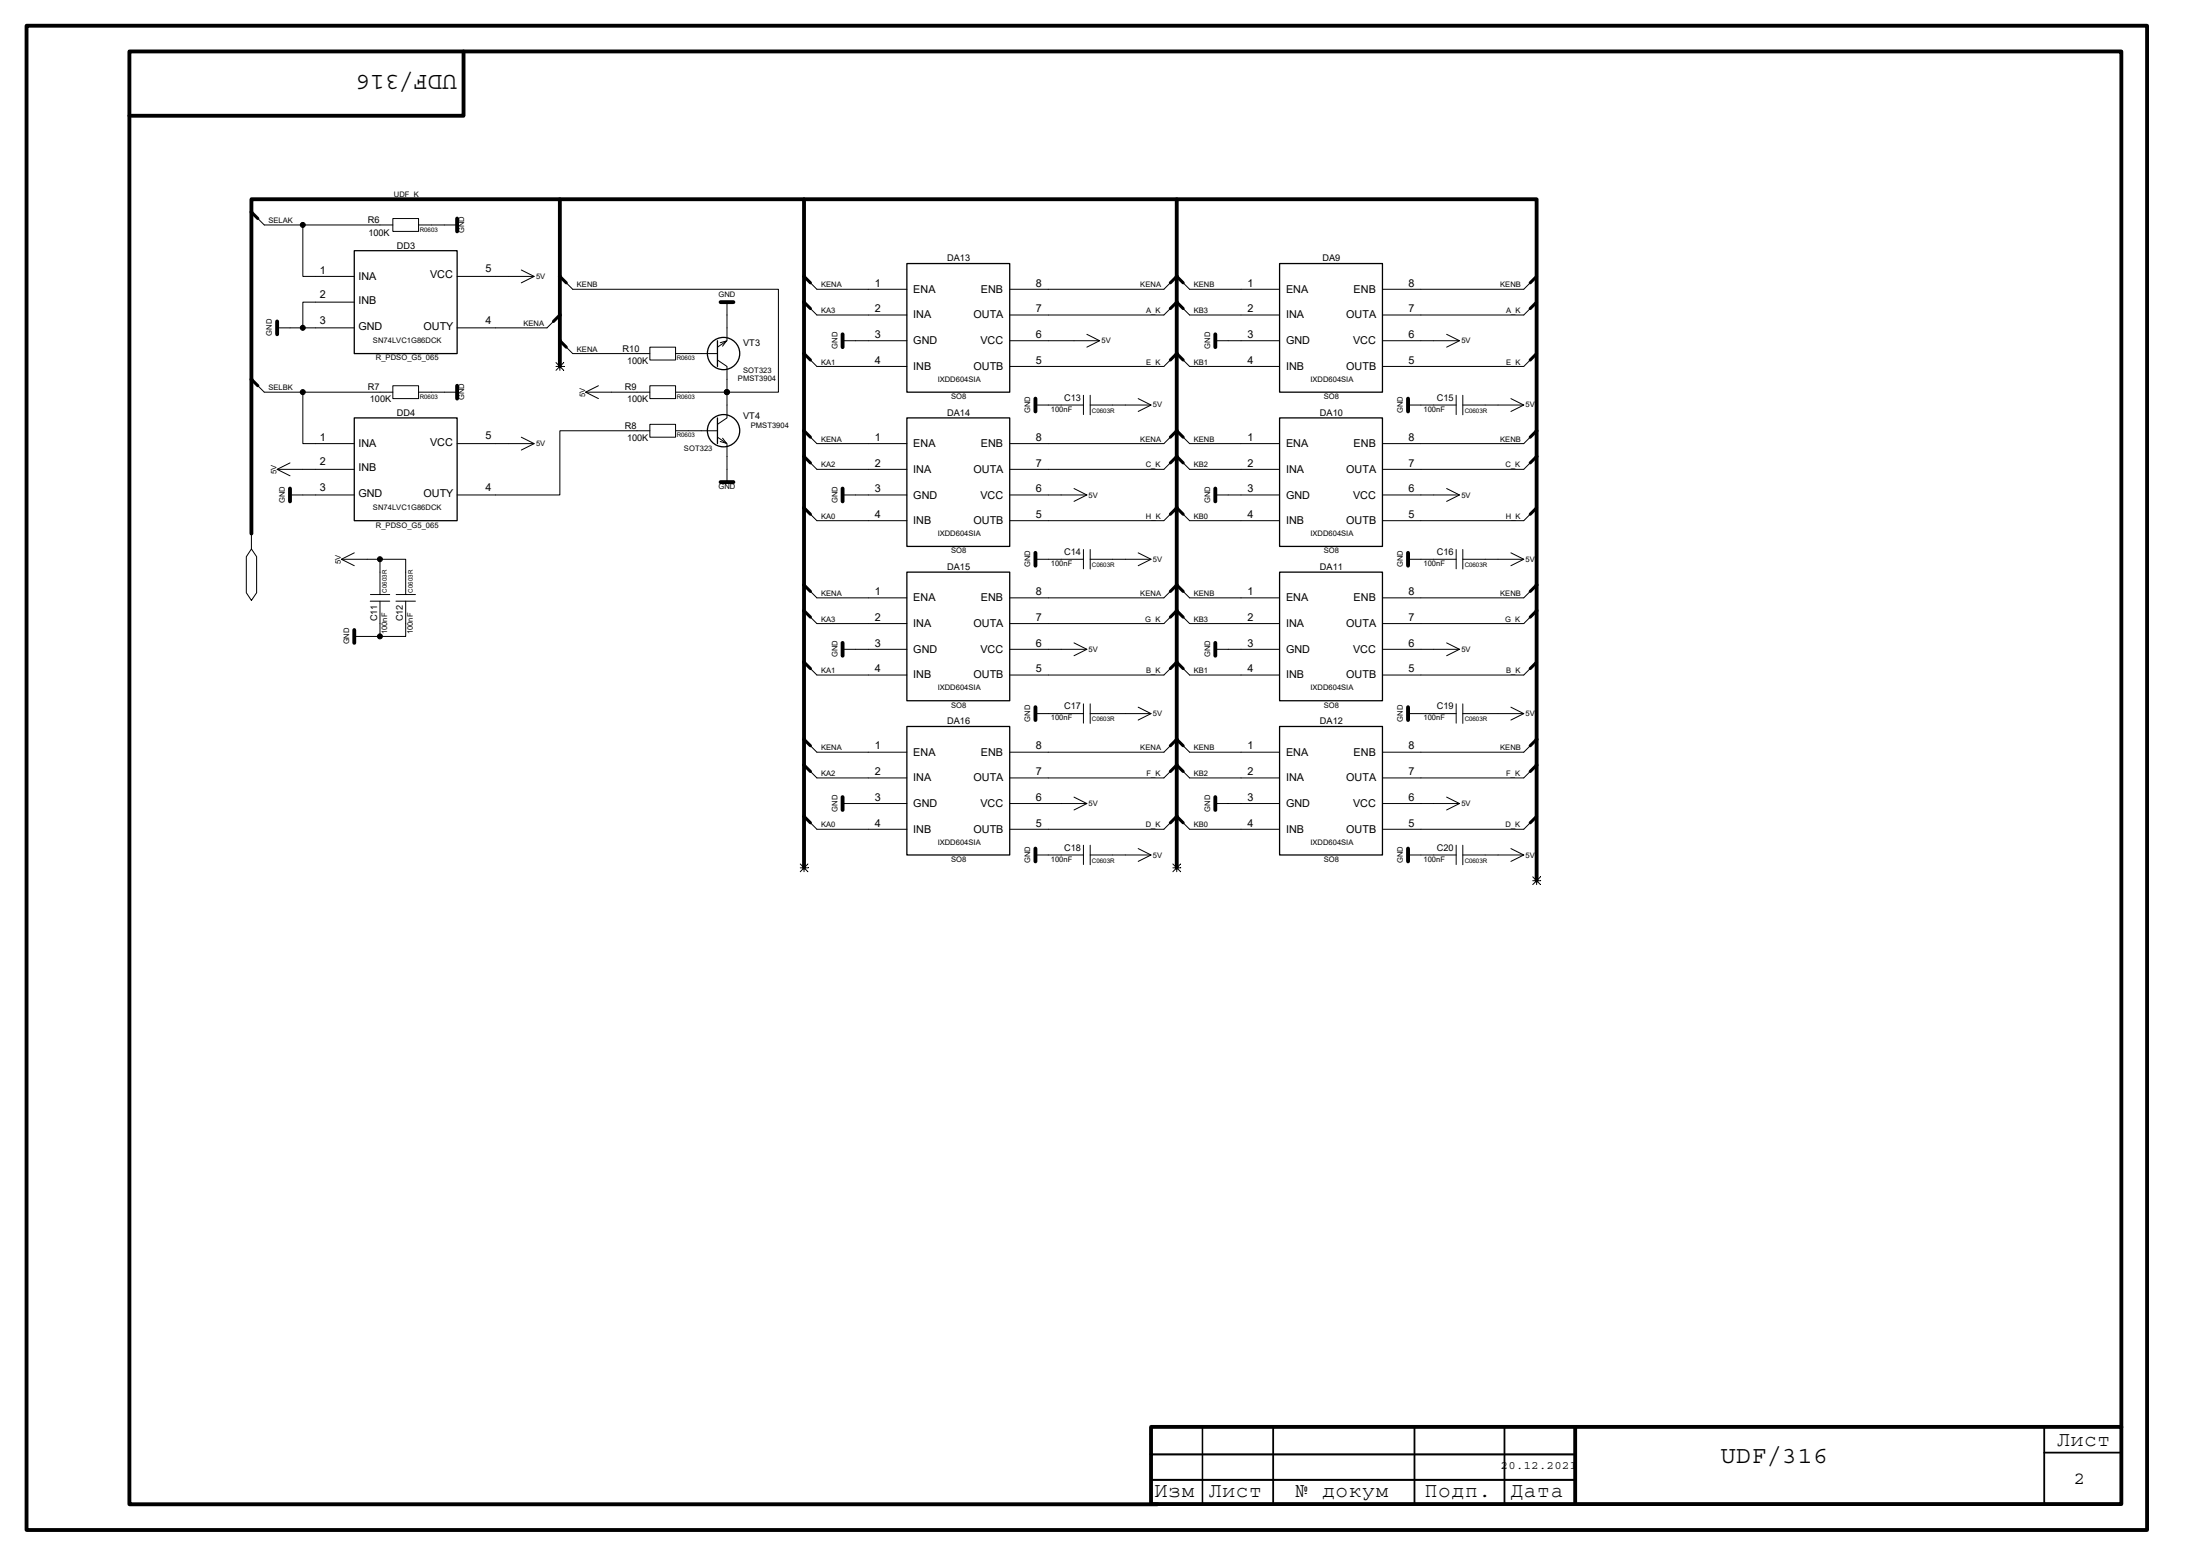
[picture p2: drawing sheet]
<svg xmlns="http://www.w3.org/2000/svg" width="420mm" height="297mm" viewBox="0 0 420 297" stroke-linecap="round" stroke-linejoin="round" font-family="sans-serif">
<g fill="none" stroke="#000" stroke-width=".19">
<path d="M49.2 41.7l1.3 1.2h24.5M57.8 42.9v9.9h9.9M67.7 57.7h-9.9v4.9M75 41.7h4.9v2.5h-4.9zM87.3 52.8h14.7M87.3 42.9h-7.4M99.6 51.5l2.4 1.3-2.4 1.2M108.2 54l1.2 1.2h39.3v19.7h-19.7M138.8 57.7v7.3l-1.8 1.3M154.8 54l1.2 1.2h17.2M154.8 58.9l1.2 1.2h17.2M223.5 54l-1.2 1.2h-29.5"/>
<path d="M223.5 58.9l-1.2 1.2h-29.5M226 54l1.2 1.2h17.2M226 58.9l1.2 1.2h17.2M292.2 54l-1.2 1.2h-27M292.2 58.9l-1.2 1.2h-27M49.2 73.6l1.3 1.3h24.5M52.9 62.6h14.8M57.8 74.9v9.8h9.9M75 73.6h4.9v2.5h-4.9zM79.9 74.9h7.4M105.7 61.4l-1.2 1.2h-17.2M106.2 70h1.5"/>
<path d="M106.2 69.2l1.5 1.5M106.9 69.2v1.5M107.7 69.2l-1.5 1.5M108.2 66.3l1.2 1.2h14.7M111.8 74.9h12.3M114.3 73.6l-2.5 1.3 2.5 1.2M124.1 73.6h4.9v2.5h-4.9zM124.1 66.3h4.9v2.4h-4.9zM137 68.7l1.8 1.3v7.3v2.5l-1.8 1.2M137 67.5h-8M137.6 65.4l1.1-.3-.7 1M154.8 68.7l1.2 1.3h17.2"/>
<path d="M160.9 65h12.3M192.8 65h17.2M197.7 77.3h9.2M206.9 75.5v3.6M207.6 63.8l2.4 1.2-2.4 1.3M208.2 75.5v3.7M217.4 76.1l2.4 1.2-2.4 1.2M219.8 77.3h-11.6M223.5 68.7l-1.2 1.3h-29.5M226 68.7l1.2 1.3h17.2M232.1 65h12.3M264 65h14.7"/>
<path d="M268.9 77.3h9.2M276.3 63.8l2.4 1.2-2.4 1.3M278.1 75.5v3.6M279.4 75.5v3.7M288.6 76.1l2.4 1.2-2.4 1.2M291 77.3h-11.6M292.2 68.7l-1.2 1.3h-27M52.9 89.6h14.8M55.4 88.4l-2.5 1.2 2.5 1.2M55.4 94.5h12.3M87.3 84.7h14.7M99.6 83.5l2.4 1.2-2.4 1.2"/>
<path d="M124.1 81h4.9v2.5h-4.9zM124.1 82.2h-17.2v12.3h-19.6M129 82.2h8M137 83.5l1.8 1.2v7.3M138 83.7l.7 .9-1.1-.3M154.8 88.4l1.2 1.2h17.2M154.8 83.5l1.2 1.2h17.2M154.8 98.2l1.2 1.2h17.2M160.9 94.5h12.3M192.8 94.5h14.8M205.1 93.3l2.5 1.2-2.5 1.2M223.5 88.4l-1.2 1.2h-29.5"/>
<path d="M223.5 83.5l-1.2 1.2h-29.5M223.5 98.2l-1.2 1.2h-29.5M226 88.4l1.2 1.2h17.2M226 83.5l1.2 1.2h17.2M226 98.2l1.2 1.2h17.2M232.1 94.5h12.3M264 94.5h14.7M276.3 93.3l2.4 1.2-2.4 1.2M292.2 88.4l-1.2 1.2h-27M292.2 83.5l-1.2 1.2h-27M292.2 98.2l-1.2 1.2h-27M48 104.8l1 1.5v6.9l-1 1.4-1-1.4v-6.9z"/>
<path d="M48 101.9v2.9M65.2 106.8h12.3v6.7M67.7 105.5l-2.5 1.3 2.5 1.2M70.7 114.8h3.7M70.7 113.5h3.7M72.6 106.8v6.7M72.6 114.8v6.7M75.6 114.8h3.7M75.7 113.5h3.6M77.5 114.8v6.7h-9.8M154.8 112.9l1.2 1.2h17.2M154.8 117.8l1.2 1.2h17.2"/>
<path d="M197.7 106.8h9.2M206.9 104.9v3.7M208.2 106.8h11.6M208.2 104.9v3.7M217.4 105.5l2.4 1.3-2.4 1.2M223.5 112.9l-1.2 1.2h-29.5M223.5 117.8l-1.2 1.2h-29.5M226 112.9l1.2 1.2h17.2M226 117.8l1.2 1.2h17.2M268.9 106.8h9.2M278.1 104.9v3.7M279.4 106.8h11.6"/>
<path d="M279.4 104.9v3.7M288.6 105.5l2.4 1.3-2.4 1.2M292.2 112.9l-1.2 1.2h-27M292.2 117.8l-1.2 1.2h-27M154.8 127.6l1.2 1.3h17.2M160.9 124h12.3M192.8 124h14.8M197.7 136.2h9.2M205.1 122.7l2.5 1.3-2.5 1.2M206.9 134.4v3.6M208.2 136.2h11.6M208.2 134.4v3.7"/>
<path d="M217.4 135l2.4 1.2-2.4 1.3M223.5 127.6l-1.2 1.3h-29.5M226 127.6l1.2 1.3h17.2M232.1 124h12.3M264 124h14.7M268.9 136.2h9.2M276.3 122.7l2.4 1.3-2.4 1.2M278.1 134.4v3.6M279.4 136.2h11.6M279.4 134.4v3.7M288.6 135l2.4 1.2-2.4 1.3M292.2 127.6l-1.2 1.3h-27"/>
<path d="M154.8 142.4l1.2 1.2h17.2M154.8 147.3l1.2 1.2h17.2M154.8 157.1l1.2 1.2h17.2M173.2 153.4h-12.3M192.8 153.4h14.8M205.1 152.2l2.5 1.2-2.5 1.2M223.5 142.4l-1.2 1.2h-29.5M223.5 147.3l-1.2 1.2h-29.5M223.5 157.1l-1.2 1.2h-29.5M226 142.4l1.2 1.2h17.2M226 147.3l1.2 1.2h17.2M226 157.1l1.2 1.2h17.2"/>
<path d="M244.4 153.4h-12.3M264 153.4h14.7M276.3 152.2l2.4 1.2-2.4 1.2M292.2 142.4l-1.2 1.2h-27M292.2 147.3l-1.2 1.2h-27M292.2 157.1l-1.2 1.2h-27M152.8 165.7h1.6M152.8 164.9l1.5 1.5M153.6 164.9v1.5M154.3 164.9l-1.5 1.5M197.7 163.2h9.2M206.9 161.4v3.6"/>
<path d="M208.2 163.2h11.6M208.2 161.4v3.7M217.4 162l2.4 1.2-2.4 1.2M224 165.7h1.5M224 164.9l1.5 1.5M224.7 164.9v1.5M225.5 164.9l-1.5 1.5M268.9 163.2h9.2M278.1 161.4v3.6M279.4 163.2h11.6M279.4 161.4v3.7M288.6 162l2.4 1.2-2.4 1.2"/>
<path d="M292.7 168.1h1.5M292.7 167.4l1.5 1.5M293.5 167.3v1.6M294.2 167.4l-1.5 1.5"/>
</g>
<g fill="#000" stroke="#000" stroke-width=".19">
<circle cx="57.8" cy="42.9" r=".48"/>
<circle cx="57.8" cy="62.6" r=".48"/>
<circle cx="57.8" cy="74.9" r=".48"/>
<circle cx="138.8" cy="74.9" r=".48"/>
<circle cx="72.6" cy="106.8" r=".48"/>
<circle cx="72.6" cy="121.5" r=".48"/>
</g>
<g fill="none" stroke="#000" stroke-width=".74">
<path d="M5.1 4.9h405v287.2h-405zM88.5 9.8v12.3h-63.8M106.9 38v32M153.6 38v127.7M224.7 38v127.7M87.3 41.7v2.5M137.6 57.7h2.5M52.9 61.4v2.4M87.3 73.6v2.5M160.9 63.8v2.5M197.7 76.1v2.4M232.1 63.8v2.5"/>
<path d="M268.9 76.1v2.4M55.4 93.3v2.4M137.6 92h2.5M160.9 93.3v2.4M232.1 93.3v2.4M48 101.9v-63.9h245.5v130.1M197.7 105.5v2.5M268.9 105.5v2.5M67.7 120.3v2.4M160.9 122.7v2.5M197.7 135v2.5M232.1 122.7v2.5"/>
<path d="M268.9 135v2.5M160.9 152.2v2.4M232.1 152.2v2.4M197.7 162v2.4M268.9 162v2.4M219.8 272.4h185.3v14.7h-185.3zM300.8 272.4v14.7M405.1 272.4v-262.6h-380.4v277.4h196.4"/>
</g>
<g fill="#000">
<circle cx="224.7" cy="57.7" r=".37"/>
<circle cx="224.7" cy="52.8" r=".37"/>
<circle cx="224.7" cy="67.5" r=".37"/>
<circle cx="224.7" cy="96.9" r=".37"/>
<circle cx="224.7" cy="82.2" r=".37"/>
<circle cx="224.7" cy="87.1" r=".37"/>
<circle cx="224.7" cy="111.7" r=".37"/>
<circle cx="224.7" cy="116.6" r=".37"/>
<circle cx="224.7" cy="126.4" r=".37"/>
<circle cx="224.7" cy="146.1" r=".37"/>
<circle cx="224.7" cy="141.1" r=".37"/>
<circle cx="224.7" cy="155.9" r=".37"/>
</g>
<path d="M219.7 277.6h81M219.8 282.5h81" fill="none" stroke="#000" stroke-width=".39"/>
<path d="M229.6 272.3v14.7" fill="none" stroke="#000" stroke-width=".29"/>
<path d="M243.2 272.4v14.8M270.1 272.4v14.8M287.3 272.4v14.8M390.4 272.4v14.8M390.4 277.3h14.7" fill="none" stroke="#000" stroke-width=".34"/>
<g fill="none" stroke="#000" stroke-width=".25">
<path d="M67.7 47.9h19.6v19.6h-19.6zM173.2 50.3h19.6v24.6h-19.6zM244.4 50.3h19.6v24.6h-19.6zM67.7 79.8h19.6v19.6h-19.6zM137 65v5M137 79.8v4.9M173.2 79.8h19.6v24.5h-19.6zM244.4 79.8h19.6v24.5h-19.6zM173.2 109.2h19.6v24.6h-19.6zM244.4 109.2h19.6v24.6h-19.6zM173.2 138.7h19.6v24.5h-19.6zM244.4 138.7h19.6v24.5h-19.6z"/>
<circle cx="138.2" cy="67.5" r="3.1"/>
<circle cx="138.2" cy="82.2" r="3.1"/>
</g>
<g fill="none" stroke="#000" stroke-width=".59">
<path d="M48 40.5l1.2 1.2M106.9 52.8l1.3 1.2M153.6 52.8l1.2 1.2M153.6 57.7l1.2 1.2M223.5 54l1.2-1.2 1.3 1.2M223.5 58.9l1.2-1.2 1.3 1.2M293.5 57.7l-1.3 1.2M293.5 52.8l-1.3 1.2M48 72.4l1.2 1.2M106.9 65l1.3 1.3M106.9 60.1l-1.2 1.3M153.6 67.5l1.2 1.2"/>
<path d="M223.5 68.7l1.2-1.2 1.3 1.2M293.5 67.5l-1.3 1.2M153.6 82.2l1.2 1.3M153.6 87.1l1.2 1.3M153.6 96.9l1.2 1.3M223.5 88.4l1.2-1.3 1.3 1.3M223.5 98.2l1.2-1.3 1.3 1.3M223.5 83.5l1.2-1.3 1.3 1.3M293.5 87.1l-1.3 1.3M293.5 96.9l-1.3 1.3M293.5 82.2l-1.3 1.3M153.6 111.7l1.2 1.2"/>
<path d="M153.6 116.6l1.2 1.2M223.5 117.8l1.2-1.2 1.3 1.2M223.5 112.9l1.2-1.2 1.3 1.2M293.5 116.6l-1.3 1.2M293.5 111.7l-1.3 1.2M153.6 126.4l1.2 1.2M223.5 127.6l1.2-1.2 1.3 1.2M293.5 126.4l-1.3 1.2M153.6 141.1l1.2 1.3M153.6 146.1l1.2 1.2M153.6 155.9l1.2 1.2M223.5 147.3l1.2-1.2 1.3 1.2"/>
<path d="M223.5 157.1l1.2-1.2 1.3 1.2M223.5 142.4l1.2-1.3 1.3 1.3M293.5 146.1l-1.3 1.2M293.5 155.9l-1.3 1.2M293.5 141.1l-1.3 1.3"/>
</g>
<g font-size="4.6">
<text x="87.3" y="14.4" transform="rotate(180 87.3 14.4)">UDF/316</text>
<text x="328.7" y="279.2">UDF/316</text>
</g>
<g font-size="4">
<text x="392.9" y="276">Лист</text>
<text x="220.6" y="285.8">Изм Лист</text>
<text x="247.4" y="285.8">№ докум</text>
<text x="272.1" y="285.8">Подп.</text>
<text x="288.5" y="285.8">Дата</text>
</g>
<text font-size="3.5" x="396.1" y="283.3">2</text>
<text font-size="2.3" x="286.6" y="280.5">20.12.2021</text>
<g font-size="2.1">
<text x="61.1" y="52.3">1</text>
<text x="68.4" y="53.4">INA</text>
<text x="82.1" y="53.1">VCC</text>
<text x="92.7" y="52">5</text>
<text x="61.1" y="56.9">2</text>
<text x="68.4" y="58">INB</text>
<text x="167.1" y="59.6">2</text>
<text x="167.1" y="54.7">1</text>
<text x="174.4" y="55.9">ENA</text>
<text x="187.3" y="55.9">ENB</text>
<text x="197.8" y="59.6">7</text>
<text x="197.8" y="54.7">8</text>
<text x="238.2" y="59.6">2</text>
<text x="238.2" y="54.7">1</text>
<text x="245.6" y="55.9">ENA</text>
<text x="258.5" y="55.9">ENB</text>
<text x="269" y="59.6">7</text>
<text x="269" y="54.7">8</text>
<text x="61.1" y="61.8">3</text>
<text x="68.4" y="62.9">GND</text>
<text x="80.9" y="62.9">OUTY</text>
<text x="92.7" y="61.8">4</text>
<text x="167.1" y="64.5">3</text>
<text x="174.4" y="65.7">GND</text>
<text x="174.4" y="60.8">INA</text>
<text x="185.9" y="60.8">OUTA</text>
<text x="187.2" y="65.7">VCC</text>
<text x="197.8" y="64.5">6</text>
<text x="238.2" y="64.5">3</text>
<text x="245.6" y="65.7">GND</text>
<text x="245.6" y="60.8">INA</text>
<text x="257.1" y="60.8">OUTA</text>
<text x="258.4" y="65.7">VCC</text>
<text x="269" y="64.5">6</text>
<text x="167.1" y="69.4">4</text>
<text x="174.4" y="70.6">INB</text>
<text x="185.9" y="70.6">OUTB</text>
<text x="197.8" y="69.4">5</text>
<text x="238.2" y="69.4">4</text>
<text x="245.6" y="70.6">INB</text>
<text x="257.1" y="70.6">OUTB</text>
<text x="269" y="69.4">5</text>
<text x="92.7" y="83.9">5</text>
<text x="61.1" y="88.8">2</text>
<text x="61.1" y="84.2">1</text>
<text x="68.4" y="85.3">INA</text>
<text x="68.4" y="90">INB</text>
<text x="82.1" y="85">VCC</text>
<text x="167.1" y="89.1">2</text>
<text x="167.1" y="84.2">1</text>
<text x="174.4" y="85.3">ENA</text>
<text x="187.3" y="85.3">ENB</text>
<text x="197.8" y="89.1">7</text>
<text x="197.8" y="84.2">8</text>
<text x="238.2" y="89.1">2</text>
<text x="238.2" y="84.2">1</text>
<text x="245.6" y="85.3">ENA</text>
<text x="258.5" y="85.3">ENB</text>
<text x="269" y="89.1">7</text>
<text x="269" y="84.2">8</text>
<text x="61.1" y="93.7">3</text>
<text x="68.4" y="94.9">GND</text>
<text x="80.9" y="94.9">OUTY</text>
<text x="92.7" y="93.7">4</text>
<text x="167.1" y="94">3</text>
<text x="174.4" y="95.2">GND</text>
<text x="174.4" y="90.3">INA</text>
<text x="185.9" y="90.3">OUTA</text>
<text x="187.2" y="95.2">VCC</text>
<text x="197.8" y="94">6</text>
<text x="238.2" y="94">3</text>
<text x="245.6" y="95.2">GND</text>
<text x="245.6" y="90.3">INA</text>
<text x="257.1" y="90.3">OUTA</text>
<text x="258.4" y="95.2">VCC</text>
<text x="269" y="94">6</text>
<text x="167.1" y="98.9">4</text>
<text x="174.4" y="100.1">INB</text>
<text x="185.9" y="100.1">OUTB</text>
<text x="197.8" y="98.9">5</text>
<text x="238.2" y="98.9">4</text>
<text x="245.6" y="100.1">INB</text>
<text x="257.1" y="100.1">OUTB</text>
<text x="269" y="98.9">5</text>
<text x="167.1" y="113.6">1</text>
<text x="197.8" y="113.6">8</text>
<text x="238.2" y="113.6">1</text>
<text x="269" y="113.6">8</text>
<text x="167.1" y="118.5">2</text>
<text x="174.4" y="119.7">INA</text>
<text x="174.4" y="114.8">ENA</text>
<text x="185.9" y="119.7">OUTA</text>
<text x="187.3" y="114.8">ENB</text>
<text x="197.8" y="118.5">7</text>
<text x="238.2" y="118.5">2</text>
<text x="245.6" y="119.7">INA</text>
<text x="245.6" y="114.8">ENA</text>
<text x="257.1" y="119.7">OUTA</text>
<text x="258.5" y="114.8">ENB</text>
<text x="269" y="118.5">7</text>
<text x="167.1" y="123.4">3</text>
<text x="174.4" y="124.6">GND</text>
<text x="187.2" y="124.6">VCC</text>
<text x="197.8" y="123.4">6</text>
<text x="238.2" y="123.4">3</text>
<text x="245.6" y="124.6">GND</text>
<text x="258.4" y="124.6">VCC</text>
<text x="269" y="123.4">6</text>
<text x="167.1" y="128.4">4</text>
<text x="174.4" y="129.5">INB</text>
<text x="185.9" y="129.5">OUTB</text>
<text x="197.8" y="128.4">5</text>
<text x="238.2" y="128.4">4</text>
<text x="245.6" y="129.5">INB</text>
<text x="257.1" y="129.5">OUTB</text>
<text x="269" y="128.4">5</text>
<text x="167.1" y="143.1">1</text>
<text x="197.8" y="143.1">8</text>
<text x="238.2" y="143.1">1</text>
<text x="269" y="143.1">8</text>
<text x="167.1" y="148">2</text>
<text x="174.4" y="149.2">INA</text>
<text x="174.4" y="144.3">ENA</text>
<text x="185.9" y="149.2">OUTA</text>
<text x="187.3" y="144.3">ENB</text>
<text x="197.8" y="148">7</text>
<text x="238.2" y="148">2</text>
<text x="245.6" y="149.2">INA</text>
<text x="245.6" y="144.3">ENA</text>
<text x="257.1" y="149.2">OUTA</text>
<text x="258.5" y="144.3">ENB</text>
<text x="269" y="148">7</text>
<text x="167.1" y="152.9">3</text>
<text x="174.4" y="154.1">GND</text>
<text x="187.2" y="154.1">VCC</text>
<text x="197.8" y="152.9">6</text>
<text x="238.2" y="152.9">3</text>
<text x="245.6" y="154.1">GND</text>
<text x="258.4" y="154.1">VCC</text>
<text x="269" y="152.9">6</text>
<text x="167.1" y="157.8">4</text>
<text x="174.4" y="159">INB</text>
<text x="185.9" y="159">OUTB</text>
<text x="197.8" y="157.8">5</text>
<text x="238.2" y="157.8">4</text>
<text x="245.6" y="159">INB</text>
<text x="257.1" y="159">OUTB</text>
<text x="269" y="157.8">5</text>
</g>
<g font-size="1.8">
<text x="70.3" y="42.6">R6</text>
<text x="70.3" y="45">100K</text>
<text x="75.8" y="47.5">DD3</text>
<text x="180.9" y="49.9">DA13</text>
<text x="252.6" y="49.9">DA9</text>
<text x="118.9" y="67.1">R10</text>
<text x="119.7" y="69.4">100K</text>
<text x="141.9" y="66.1">VT3</text>
<text x="70.3" y="74.5">R7</text>
<text x="70.6" y="76.8">100K</text>
<text x="119.3" y="74.5">R9</text>
<text x="119.7" y="76.8">100K</text>
<text x="203.2" y="76.5">C13</text>
<text x="274.4" y="76.5">C15</text>
<text x="75.8" y="79.4">DD4</text>
<text x="119.3" y="81.9">R8</text>
<text x="141.9" y="80">VT4</text>
<text x="180.9" y="79.4">DA14</text>
<text x="252.1" y="79.4">DA10</text>
<text x="119.7" y="84.2">100K</text>
<text x="203.2" y="105.9">C14</text>
<text x="274.4" y="105.9">C16</text>
<text x="180.9" y="108.8">DA15</text>
<text x="252.1" y="108.8">DA11</text>
<text x="72" y="118.6" transform="rotate(-90 72 118.6)">C11</text>
<text x="77" y="118.6" transform="rotate(-90 77 118.6)">C12</text>
<text x="203.2" y="135.4">C17</text>
<text x="274.4" y="135.4">C19</text>
<text x="180.9" y="138.3">DA16</text>
<text x="252.1" y="138.3">DA12</text>
<text x="203.2" y="162.4">C18</text>
<text x="274.4" y="162.4">C20</text>
</g>
<g font-size="1.4">
<text x="75.2" y="37.7">UDF_K</text>
<text x="51.3" y="42.6">SELAK</text>
<text x="88.7" y="44.5" transform="rotate(-90 88.7 44.5)">GND</text>
<text x="102.4" y="53.3">5V</text>
<text x="110.2" y="54.9">KENB</text>
<text x="137.2" y="56.6">GND</text>
<text x="156.8" y="54.9">KENA</text>
<text x="156.8" y="59.8">KA3</text>
<text x="217.8" y="54.9">KENA</text>
<text x="218.9" y="59.8">A_K</text>
<text x="228" y="54.9">KENB</text>
<text x="228" y="59.8">KB3</text>
<text x="286.5" y="54.9">KENB</text>
<text x="287.6" y="59.8">A_K</text>
<text x="51.9" y="64.1" transform="rotate(-90 51.9 64.1)">GND</text>
<text x="71.2" y="65.5">SN74LVC1G86DCK</text>
<text x="100" y="62.2">KENA</text>
<text x="210.4" y="65.5">5V</text>
<text x="279.1" y="65.5">5V</text>
<text x="71.8" y="68.8">R_PDSO_G5_065</text>
<text x="110.2" y="67.1">KENA</text>
<text x="141.9" y="71.2">SOT323</text>
<text x="156.8" y="69.6">KA1</text>
<text x="159.9" y="66.6" transform="rotate(-90 159.9 66.6)">GND</text>
<text x="218.9" y="69.6">E_K</text>
<text x="228" y="69.6">KB1</text>
<text x="231.1" y="66.6" transform="rotate(-90 231.1 66.6)">GND</text>
<text x="287.6" y="69.6">E_K</text>
<text x="51.3" y="74.5">SELBK</text>
<text x="88.7" y="76.4" transform="rotate(-90 88.7 76.4)">GND</text>
<text x="111.7" y="75.8" transform="rotate(-90 111.7 75.8)">5V</text>
<text x="140.9" y="72.7">PMST3904</text>
<text x="179.1" y="72.9">IXDD604SIA</text>
<text x="181.6" y="76.2">SO8</text>
<text x="220.2" y="77.8">5V</text>
<text x="250.3" y="72.9">IXDD604SIA</text>
<text x="252.8" y="76.2">SO8</text>
<text x="291.3" y="77.8">5V</text>
<text x="143.4" y="81.7">PMST3904</text>
<text x="196.7" y="78.8" transform="rotate(-90 196.7 78.8)">GND</text>
<text x="200.7" y="78.6">100nF</text>
<text x="267.9" y="78.8" transform="rotate(-90 267.9 78.8)">GND</text>
<text x="271.9" y="78.6">100nF</text>
<text x="102.4" y="85.2">5V</text>
<text x="130.6" y="86.1">SOT323</text>
<text x="156.8" y="84.3">KENA</text>
<text x="156.8" y="89.2">KA2</text>
<text x="217.8" y="84.3">KENA</text>
<text x="218.8" y="89.2">C_K</text>
<text x="228" y="84.3">KENB</text>
<text x="228" y="89.2">KB2</text>
<text x="286.5" y="84.3">KENB</text>
<text x="287.5" y="89.2">C_K</text>
<text x="52.8" y="90.5" transform="rotate(-90 52.8 90.5)">5V</text>
<text x="137.2" y="93.3">GND</text>
<text x="207.9" y="95">5V</text>
<text x="279.1" y="95">5V</text>
<text x="54.4" y="96" transform="rotate(-90 54.4 96)">GND</text>
<text x="71.2" y="97.4">SN74LVC1G86DCK</text>
<text x="71.8" y="100.7">R_PDSO_G5_065</text>
<text x="156.8" y="99.1">KA0</text>
<text x="159.9" y="96" transform="rotate(-90 159.9 96)">GND</text>
<text x="218.9" y="99.1">H_K</text>
<text x="228" y="99.1">KB0</text>
<text x="231.1" y="96" transform="rotate(-90 231.1 96)">GND</text>
<text x="287.6" y="99.1">H_K</text>
<text x="65.1" y="107.7" transform="rotate(-90 65.1 107.7)">5V</text>
<text x="179.1" y="102.3">IXDD604SIA</text>
<text x="181.6" y="105.6">SO8</text>
<text x="220.2" y="107.3">5V</text>
<text x="250.3" y="102.3">IXDD604SIA</text>
<text x="252.8" y="105.6">SO8</text>
<text x="291.3" y="107.3">5V</text>
<text x="156.8" y="113.8">KENA</text>
<text x="196.7" y="108.3" transform="rotate(-90 196.7 108.3)">GND</text>
<text x="200.7" y="108">100nF</text>
<text x="217.8" y="113.8">KENA</text>
<text x="228" y="113.8">KENB</text>
<text x="267.9" y="108.3" transform="rotate(-90 267.9 108.3)">GND</text>
<text x="271.9" y="108">100nF</text>
<text x="286.5" y="113.8">KENB</text>
<text x="156.8" y="118.7">KA3</text>
<text x="218.7" y="118.7">G_K</text>
<text x="228" y="118.7">KB3</text>
<text x="287.4" y="118.7">G_K</text>
<text x="66.7" y="123" transform="rotate(-90 66.7 123)">GND</text>
<text x="73.9" y="121.1" transform="rotate(-90 73.9 121.1)">100nF</text>
<text x="78.8" y="121.1" transform="rotate(-90 78.8 121.1)">100nF</text>
<text x="159.9" y="125.5" transform="rotate(-90 159.9 125.5)">GND</text>
<text x="207.9" y="124.4">5V</text>
<text x="231.1" y="125.5" transform="rotate(-90 231.1 125.5)">GND</text>
<text x="279.1" y="124.4">5V</text>
<text x="156.8" y="128.5">KA1</text>
<text x="179.1" y="131.8">IXDD604SIA</text>
<text x="218.9" y="128.5">B_K</text>
<text x="228" y="128.5">KB1</text>
<text x="250.3" y="131.8">IXDD604SIA</text>
<text x="287.6" y="128.5">B_K</text>
<text x="181.6" y="135.1">SO8</text>
<text x="196.7" y="137.8" transform="rotate(-90 196.7 137.8)">GND</text>
<text x="200.7" y="137.5">100nF</text>
<text x="220.2" y="136.7">5V</text>
<text x="252.8" y="135.1">SO8</text>
<text x="267.9" y="137.8" transform="rotate(-90 267.9 137.8)">GND</text>
<text x="271.9" y="137.5">100nF</text>
<text x="291.3" y="136.7">5V</text>
<text x="156.8" y="143.2">KENA</text>
<text x="217.8" y="143.2">KENA</text>
<text x="228" y="143.2">KENB</text>
<text x="286.5" y="143.2">KENB</text>
<text x="156.8" y="148.1">KA2</text>
<text x="219" y="148.1">F_K</text>
<text x="228" y="148.1">KB2</text>
<text x="287.7" y="148.1">F_K</text>
<text x="159.9" y="154.9" transform="rotate(-90 159.9 154.9)">GND</text>
<text x="207.9" y="153.9">5V</text>
<text x="231.1" y="154.9" transform="rotate(-90 231.1 154.9)">GND</text>
<text x="279.1" y="153.9">5V</text>
<text x="156.8" y="158">KA0</text>
<text x="179.1" y="161.2">IXDD604SIA</text>
<text x="218.8" y="158">D_K</text>
<text x="228" y="158">KB0</text>
<text x="250.3" y="161.2">IXDD604SIA</text>
<text x="287.5" y="158">D_K</text>
<text x="181.6" y="164.5">SO8</text>
<text x="196.7" y="164.7" transform="rotate(-90 196.7 164.7)">GND</text>
<text x="200.7" y="164.5">100nF</text>
<text x="220.2" y="163.7">5V</text>
<text x="252.8" y="164.5">SO8</text>
<text x="267.9" y="164.7" transform="rotate(-90 267.9 164.7)">GND</text>
<text x="271.9" y="164.5">100nF</text>
<text x="291.3" y="163.7">5V</text>
</g>
<g font-size="1.2">
<text x="80.2" y="44.3">R0603</text>
<text x="129.3" y="68.7">R0603</text>
<text x="80.2" y="76.1">R0603</text>
<text x="129.3" y="76.1">R0603</text>
<text x="129.3" y="83.5">R0603</text>
<text x="208.5" y="78.8">C0603R</text>
<text x="279.7" y="78.8">C0603R</text>
<text x="73.9" y="113.2" transform="rotate(-90 73.9 113.2)">C0603R</text>
<text x="78.8" y="113.2" transform="rotate(-90 78.8 113.2)">C0603R</text>
<text x="208.5" y="108.2">C0603R</text>
<text x="279.7" y="108.2">C0603R</text>
<text x="208.5" y="137.7">C0603R</text>
<text x="279.7" y="137.7">C0603R</text>
<text x="208.5" y="164.7">C0603R</text>
<text x="279.7" y="164.7">C0603R</text>
</g>
</svg>
